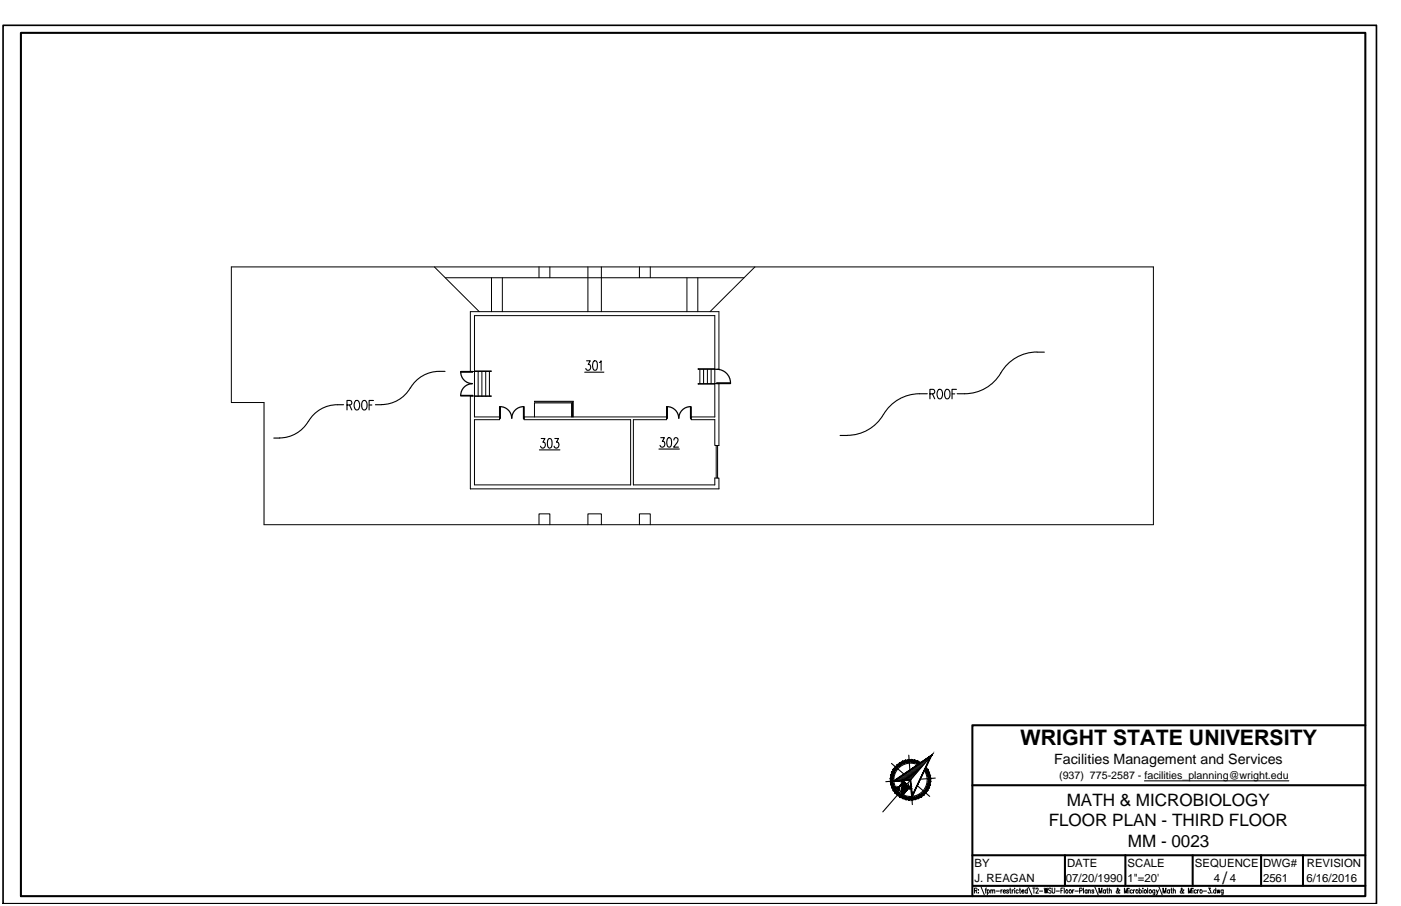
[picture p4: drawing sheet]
<svg xmlns="http://www.w3.org/2000/svg" width="432mm" height="279mm" viewBox="0 0 432 279" stroke-linecap="round" stroke-linejoin="round" font-family="sans-serif">
<!-- layer: A-DOOR -->
<path d="M142 114.6h3.6v.1h-3.6zM142 114.7a3.6 3.6 0 0 0 3.6 3.6M145.6 118.3a3.6 3.6 0 0 0-3.6 3.6M220.9 113.9a4.2 4.2 0 0 1 4.2 4.2M221 118.1h4.1v.2h-4.1zM142 121.9h3.6v.2h-3.6zM154 125.4h.1v3.6h-.1zM161.3 125.4a3.7 3.7 0 0 0-3.6 3.6 3.6 3.6 0 0 0-3.6-3.6M161.3 125.4h.2v3.6h-.2zM205.5 125.4h.1v3.6h-.1zM212.8 125.4a3.7 3.7 0 0 0-3.6 3.6 3.6 3.6 0 0 0-3.6-3.6M212.8 125.4h.2v3.6h-.2z" fill="none" stroke="#000" stroke-width=".38"/>
<!-- layer: A-EXISTING -->
<g fill="none" stroke="#000" stroke-width=".31">
<path d="M71.3 82.3h284.2v79.5h-274.1v-37.7h-10.1zM133.9 82.3l13.8 13.8M137.2 85.7h92.1M151.5 85.7v10.4M154.8 85.7v10.4M166.1 82.3v3.4M169.5 82.3v3.4M181.2 82.3v13.8M185.3 82.3v13.8M197.1 82.3v3.4M200.4 82.3v3.4M211.7 85.7v10.4"/>
<path d="M215.1 85.7v10.4M232.7 82.3l-13.9 13.8M147.4 114.6v7.5M148.5 114.6v7.5M149.7 114.6v7.5M150.8 114.6v7.5M215.7 113.9v4.4M216.8 113.9v4.4M218 113.9v4.4M219.2 113.9v4.4M220.3 118.5h-5.1v-.2h6.4v19.1h-1.3v-8h-7.3v-.8h7.3v-31.3h-74.1v24.8h5.2l-5.2 .1M220.3 113.7h-5.1v.2h6.4v-17.8h-76.6v18.5h6.4v-.2h-5.2"/>
<path d="M145 122.1h1.2v6.5h7.8v.8h-7.8v20.1h48.2v-20.1h-32.9v-.8h44v.8h-10.3v20.1h25.1v-2.1h1.3v3.4h-76.6zM164.7 128.6v-4.3h11.5v4.3M176.5 128.6v-4.6h-11.8v-.2h12v4.8M220.7 137.4v10M221.2 137.4v10M166.1 161.8v-3.3h3.4v3.3M181.2 161.8v-3.3h4.1v3.3M197.1 161.8v-3.3h3.3v3.3"/>
</g>
<!-- layer: A-NOTE -->
<g fill="none" stroke="#000" stroke-width=".34">
<path d="M126.4 119.6a10.3 10.3 0 0 1-8.8 5.2M137.2 114.5a10.7 10.7 0 0 0-10.7 5.2M308.5 115a13.4 13.4 0 0 1-13.5 6.4M321.9 108.6a13.3 13.3 0 0 0-13.4 6.4M95 129.9a10.8 10.8 0 0 1-10.6 5.2M104 124.8a10.3 10.3 0 0 0-8.9 5.1M104 124.8h1.9M106.9 124.9l1.3-.1 .2-.5-.2-.7-1.3-.1v2.9M107.7 124.9l.7 1.5M109.6 123.6l.2-.1a1.39 1.39 0 0 1 .9 2.2 .72 .72 0 0 1-1.1 .6l-.5-1v-.7zM111.9 123.6l.2-.1a1.59 1.59 0 0 1 1.2 1.2 1.59 1.59 0 0 1-.6 1.6l-.2 .1a.89 .89 0 0 1-1-1.1l.1-1.1zM113.8 124.9h.8"/>
<path d="M115.1 123.5h-1.3v2.9M115.7 124.8h1.9M258.9 134.3h2.3M285.8 121.4a13.7 13.7 0 0 0-14.1 7.4 12.8 12.8 0 0 1-10.6 5.5M286.6 121.5l1.3-.2 .2-.4-.2-.7-1.3-.1v2.9M287.4 121.5l.7 1.5M289.2 120.2l.2-.1a1.39 1.39 0 0 1 1 2.2 .72 .72 0 0 1-1.2 .6l-.4-1v-.7zM291.5 120.2l.2-.1a1.59 1.59 0 0 1 1.2 1.2 1.59 1.59 0 0 1-.5 1.6l-.2 .1a1.43 1.43 0 0 1-1-2.3zM293.4 121.5h.9M294.8 120.1h-1.4v2.9"/>
</g>
<!-- layer: ROOM-NUMBER -->
<path d="M180.2 114.8h5.9M180.8 111.3h1.1l-.6 1.1a.84 .84 0 0 1 .7 1.3 .84 .84 0 0 1-1.4-.1M183 111.4l.5-.1a1.38 1.38 0 0 1 .6 1.7l-.3 1.1-.5 .1a2.21 2.21 0 0 1-.3-2.8zM184.8 111.8l.5-.5v2.9M166.3 138.7h6.3M166.8 135.2h1.2l-.7 1.2a.85 .85 0 0 1 .7 1.1 .85 .85 0 0 1-1.3 .4l-.1-.3M169 135.4l.5-.2a2.02 2.02 0 0 1 0 3h-.2a2.39 2.39 0 0 1-.3-2.8zM171 135.2h1.1l-.6 1.2a.86 .86 0 0 1 .7 1.2 .86 .86 0 0 1-1.3 .3l-.1-.3M203.1 138.5h6.3M203.6 135h1.2l-.7 1.1a.84 .84 0 0 1 .8 1.3 .84 .84 0 0 1-1.5-.1M205.8 135.1l.5-.1a2.31 2.31 0 0 1 .4 2.8l-.6 .1a2.16 2.16 0 0 1-.3-2.8zM207.7 135.7l.1-.4a.68 .68 0 0 1 1-.1 .68 .68 0 0 1 .1 .9l-1.3 1.8h1.5" fill="none" stroke="#000" stroke-width=".34"/>
<!-- layer: NORTH -->
<g fill="#000" stroke="#000" stroke-width=".31">
<path d="M276.2 243l.6 .3zM276.5 243.1l.3 .2zM276.5 243.3l.5 .3zM276.6 243.1l.2 .1zM276.7 243l.2 .1zM276.8 243h.2zM278.1 243.2l1.2 .7-.8 .9zM278.1 240.8l.5 .3zM280 242.6l.6 .4zM280 242.8l.2 .1zM280 242.9l.1 .1zM280.4 242.9l.2 .1z"/>
<path d="M275.9 236.4l.6 .5-1.1 .3zM275.4 237.2l.6 .4 .5-.7zM275.4 237.2l.6 .4-1.1 .5zM274.9 238.1l.7 .3 .4-.8zM274.9 238.1l.7 .3-1 .6zM274.6 239l.7 .2 .3-.8zM274.6 239l.7 .2-.9 .8zM274.4 240h.8l.1-.8zM274.4 240h.8l-.8 1zM275.2 240l-.8 1 .7-.1zM274.4 241l.7-.1-.5 1zM275.1 240.9l-.5 1 .7-.1zM274.6 241.9l.7-.1-.4 1zM275.3 241.8l-.4 1 .7-.2zM274.9 242.8l.7-.2-.3 1.1zM275.6 242.6l-.3 1.1 .6-.4zM275.3 243.7l.6-.4v1.2zM275.9 243.3v1.2l.6-.4zM275.9 244.5l.6-.4 .1 1.1zM276.5 244.1l.1 1.1 .4-.5zM277 244.7l.3 1.1-.7-.6zM277 244.7l.3 1.1 .4-.6zM277.7 245.2l.5 1-.9-.4zM277.7 245.2l.5 1 .3-.6zM278.5 245.6l.7 1-1-.4zM278.5 245.6l.7 1 .1-.8zM279.3 245.8l.8 .9-.9-.1zM279.3 245.8l.8 .9 .1-.7zM280.2 246l.9 .7h-1zM280.2 246l.9 .7-.1-.7zM281 246l1 .6-.9 .1zM281 246l1 .6-.1-.8zM281.9 245.8l1.1 .5-1 .3zM281.9 245.8l1.1 .5-.3-.7zM282.7 245.6l1.2 .2-.9 .5zM282.7 245.6l1.2 .2-.4-.6zM283.5 245.2l1.2 .1-.8 .5zM283.5 245.2l1.2 .1-.5-.6zM284.2 244.7l1.1-.1-.6 .7zM284.2 244.7l1.1-.1-.5-.5zM284.8 244.1l1.1-.3-.6 .8zM285.3 243.4l-.5 .7 1.1-.3zM285.3 243.4l1.1-.4-.5 .8zM285.7 242.7l-.4 .7 1.1-.4zM285.7 242.7l1-.6-.3 .9zM285.9 241.9l-.2 .8 1-.6zM285.9 241.9l.9-.8-.1 1zM286.1 241.1l-.2 .8 .9-.8zM286.9 240.2l-.1 .9h-.7zM286.1 240.2v.9l.8-.9zM286.7 239.2l.2 1h-.8zM286 239.4l.1 .8 .6-1zM286.4 238.3l.3 .9-.7 .2zM285.8 238.6l.2 .8 .4-1.1zM286.1 237.5l.3 .8-.6 .3zM285.4 237.8l.4 .8 .3-1.1zM285.5 236.7l.6 .8-.7 .3zM285 237.1l.4 .7 .1-1.1z"/>
<path d="M282.9 234.7l.8 .4-.3 .6zM282.9 234.7l-.3 .7 .8 .3zM282 234.4l.9 .3-.3 .7zM282 234.4l-.2 .7 .8 .3zM281 234.3l1 .1-.2 .7zM281 234.3v.7l.8 .1zM280 234.3h1v.7zM280 234.3l.1 .7h.9zM279.1 234.5l.9-.2 .1 .7zM279.1 234.5l.2 .7 .8-.2zM278.2 234.8l.9-.3 .2 .7zM278.2 234.8l.3 .6 .8-.2zM277.4 235.2l.8-.4 .3 .6zM277.4 235.2l.4 .6 .7-.4zM276.6 235.8l.8-.6 .4 .6zM276.6 235.8l.5 .5 .7-.5zM276.6 235.8l.5 .5-1.2 .1zM275.9 236.4l.6 .5 .6-.6z"/>
<path d="M275.4 240.8l.2 .1 11.7-8.1zM275.6 240.9l11.7-8.1-.5 .6zM287.3 232.8l-.5 .6-5.8 12.6zM286.8 233.4l-5.8 12.6 .1-.8zM280.5 240.6l.5 5.4 .1-.8zM280.7 240.4l.4 4.8-.6-4.6zM275.5 241l5-.4 .2-.2zM275.5 240.8l5.2-.4-5.2 .6z"/>
<path d="M276.3 243l.5 .3zM276.3 243l.5 .3z"/>
<path d="M276.3 242.9l.1 .1zM276.3 242.9l.1 .1z"/>
<path d="M276.3 243h.2zM276.3 243h.2z"/>
<path d="M276.5 243.3l.5 .3zM276.5 243.3l.5 .3z"/>
<path d="M276.6 243.1l.2 .1zM276.6 243.1l.2 .1z"/>
<path d="M276.6 243.1l.2 .1zM276.6 243.1l.2 .1z"/>
<path d="M278.3 241.1l-1.5 1.9zM278.3 241.1l-1.5 1.9zM278 240.8l.4 .3zM278 240.8l.4 .3zM278 240.8l.1-.1zM278.1 240.7l1.3 1.1zM278.1 240.8l1.3 1zM279.3 241.8l-.1 1.9zM279.3 241.8l-.2 2.1zM279.9 242.9l-.8 1zM279.9 242.9l-.8 1z"/>
<path d="M276.7 243.1l.1 .1zM276.7 243.1l.1 .1z"/>
<path d="M276.7 243.1l.1 .1zM276.6 243.1l.2 .1zM276.6 243.1l.2 .1z"/>
<path d="M276.6 243.1l.2 .2zM276.5 243.1l.3 .2zM276.5 243.1l.3 .2zM276.5 243.1l.3 .2z"/>
<path d="M276.5 243.1l.3 .2zM276.5 243.1l.3 .2zM276.5 243l.3 .3z"/>
<path d="M276.3 243l.5 .3zM276.2 243l.6 .3zM276.2 243l.6 .3zM276.2 243l.6 .3z"/>
<path d="M276.2 243l.6 .3zM276.2 243l.6 .3zM276.2 243l.6 .3z"/>
<path d="M276.2 243l.6 .4zM276.2 243l.6 .4z"/>
<path d="M276.2 243l.6 .4zM276.2 243l.6 .4z"/>
<path d="M276.2 243l.7 .4zM276.2 243l.7 .4z"/>
<path d="M276.7 243l.2 .1zM276.7 243l.2 .1zM276.7 243l.2 .1zM276.7 243l.2 .1z"/>
<path d="M276.7 243l.2 .1zM276.7 243l.1 .2zM276.7 243.1l.1 .1zM276.7 243.1l.1 .1zM276.7 243.1l.1 .1zM276.7 243.1l.1 .1z"/>
<path d="M276.3 243.1l.6 .3zM276.3 243.1l.6 .3z"/>
<path d="M276.8 243l.1 .1zM276.8 243l.1 .1zM276.7 243l.2 .1z"/>
<path d="M276.4 243.1l.5 .4zM276.4 243.1l.5 .4z"/>
<path d="M276.4 243.2l.6 .3zM276.4 243.2l.6 .3z"/>
<path d="M276.2 243l.8 .7zM276.2 243l.8 .6zM276.2 243l.1-.1z"/>
<path d="M278.1 243.2l-.2 1.3 .6 .3zM277.9 244.5l.6 .3z"/>
<path d="M278.1 241.5l-1.1 1.5zM278.1 241.5l-1.1 1.5h-.2z"/>
<path d="M278.1 240.8l.8 .6zM278.1 240.8l.8 .6z"/>
<path d="M278.4 241.1l.9 .7zM278.4 241.1l.9 .7z"/>
<path d="M278.1 242l1.1 1.8 .1-1.2zM278.1 242l1.1 1.8-1.1-.6z"/>
<path d="M278.3 241.2l1 1v-.4zM278.3 241.2l1 1-1.2-.7z"/>
<path d="M278.2 241.6l1.1 1v-.4zM278.2 241.6l1.1 1-1.2-.6z"/>
<path d="M279.9 242.2l-.1 .2zM279.9 242.2v.2zM279.9 242.2l.8 .8zM279.9 242.4l.8 .6z"/>
<path d="M279.8 242.4l.5 .3zM279.8 242.4l.5 .3zM279.8 242.4l.5 .3z"/>
<path d="M280 242.7l.3 .2zM280 242.7l.3 .2z"/>
<path d="M280 242.8l.3 .1zM280 242.8l.3 .1zM280 242.8l.3 .1zM280 242.8l.3 .1zM280 242.8l.3 .1zM280 242.8l.3 .1z"/>
<path d="M279.9 243l-.6 .9zM279.9 243l-.6 .9-.1-.1z"/>
<path d="M280 242.9l.1 .1zM280 242.9l.1 .1zM279.9 242.9l.2 .1zM279.9 242.9l.2 .1z"/>
<path d="M279.9 242.9l.2 .1zM279.9 242.9l.1 .1z"/>
<path d="M280 242.8l.1 .2zM280 242.8l.1 .2z"/>
<path d="M280 242.8l.2 .1zM280 242.8l.2 .1z"/>
<path d="M280 242.8l.2 .1zM280 242.8l.2 .1z"/>
<path d="M280 243l-1.6 2zM280 243l-1.6 2zM277.9 244.5l.5 .5zM277.9 244.5l.5 .4zM278.1 241.7l-.2 2.8zM278.2 241.5l-.2 3zM278.2 241.5l-1.2 1.6zM278.2 241.5l-1.2 1.6z"/>
<path d="M280 242.8l.3 .1zM280 242.8l.2 .1zM280 242.8l.2 .1z"/>
<path d="M280 242.7l.3 .2zM280 242.7l.3 .2z"/>
<path d="M280 242.7l.3 .2zM280 242.7l.3 .2z"/>
<path d="M279.8 242.4l.6 .3zM279.8 242.4l.6 .3z"/>
<path d="M280 242.7l.3 .2zM280 242.7l.4 .2z"/>
<path d="M279.9 242.5l.5 .3zM279.9 242.5l.5 .3z"/>
<path d="M280 242.7l.4 .2zM280 242.7l.4 .2z"/>
<path d="M279.9 242.5l.6 .3zM279.9 242.5l.6 .3z"/>
<path d="M280 242.5l.6 .4zM280 242.5l.6 .4z"/>
<path d="M280 242.5l.6 .5zM280 242.5l.6 .5zM280 242.6l.6 .4zM280 242.6l.6 .4z"/>
<path d="M280.4 242.9l.2 .1zM280.4 242.9l.2 .1zM280.4 242.9l.2 .1z"/>
<path d="M280 242.6l.6 .4zM280 242.6l.6 .4zM280 242.6l.6 .4z"/>
<path d="M280 242.7l.6 .3zM280 242.7l.6 .3z"/>
<path d="M280 242.7l.6 .3zM280 242.7l.6 .3zM280 242.7l.6 .3zM280 242.7l.6 .3z"/>
</g>
<path d="M276.5 243l.1 .1M276.7 243l-.1 .1M276.8 243.2v.1M276.8 243.3v.1M279.9 242.4h-.1M280 242.6h.1M280.1 242.7l-.1 .1M280.1 242.6l-.1 .1M280.2 242.9h.1M280.2 242.8l.2 .1M280.3 242.8h.1" fill="none" stroke="#000" stroke-width=".31"/>
<circle cx="276.9" cy="243" r=".17" fill="#000"/>
<g fill="none" stroke="#000" stroke-width=".34">
<path d="M274.8 235.4l3.8 3.3M280.1 232.9l.3 4.6M281.1 240l-4.8 .3M281.4 239.7l-4.7 .3M281.6 239.4l-4.4 .3M281.9 239.1l-4.2 .3M282.1 238.8l-4 .3M282.4 238.5l-3.8 .3M282.6 238.2l-3.5 .2M282.9 235.9a5.1 5.1 0 0 0-7.4 4.1 5.1 5.1 0 0 0 6.4 5.5 5.1 5.1 0 0 0 3-7.9M282.9 237.9l-3.4 .2M283.1 237.6l-3.1 .2"/>
<path d="M283.4 237.3l-3 .2M283.6 237l-2.7 .2M283.9 236.7l-2.5 .2M284.2 236.4l-2.4 .2M284.4 236.1l-2.1 .2M284.7 235.9l-1.9 .1M284.9 235.6l-1.7 .1M285.2 235.3h-1.6M285.4 235h-1.3M285.7 234.7l-1.1 .1M285.9 234.4h-.9M286.2 234.1h-.7"/>
<path d="M286.4 233.8h-.4M286.7 233.5h-.3M286.9 233.2h.1M287 233.1l-7.7 8.9M288.3 240l-4.7 .3M277.7 240.7l-4.7 .4M278 243.6l-5.9 6.8M280.9 243.5l.3 4.6M280.9 240.3l-5.1 .3M282.7 242.2l3.8 3.4"/>
</g>
<!-- layer: BORDER -->
<path d="M6.4 10.1h414.4v266.3h-414.4zM420.8 223.7h-121.1v52.7M299.7 242.2h121.1M299.7 263.8h121.1M299.9 273.2h120.9M328.2 263.8v9.4M346.9 263.8v9.4M367.6 263.8v9.4M388.7 263.8v9.4M401.6 263.8v9.4" fill="none" stroke="#000" stroke-width=".63"/>
<!-- layer: BORDER-NOTE -->
<path d="M352.7 240.8h44.5" fill="none" stroke="#000" stroke-width=".34"/>
<g fill="none" stroke="#000" stroke-width=".31">
<path d="M300.4 274.6l.6-.1v-.5l-.6-.1v1.5M300.8 274.6l.3 .8M301.6 274.4h.1M301.6 275.3h.1M302.4 273.6l1 2.4M303.6 274.4h.4M304.1 273.9l-.3 .3v1.2M304.3 274.6l.1-.1a.47 .47 0 0 1 .5 .4 .47 .47 0 0 1-.5 .5l-.1-.2M304.3 274.4v1.6M305.4 274.7l.2-.3 .3 .1 .1 .9M305.4 274.4v1M306 274.7l.1-.2h.4l.1 .9"/>
<path d="M307 274.8h1M308.5 274.4v1M308.9 274.4l-.4 .4M309.2 274.8h.7v-.3a.42 .42 0 0 0-.7 .4 .42 .42 0 0 0 .7 .3M310.8 274.6l-.2-.2-.4 .2 .6 .4v.4l-.6-.2M311.2 274.4h.4M311.3 273.9v1.2l.3 .3M312 274.4v1M312.4 274.4l-.3 .1-.1 .3M312.7 273.9v.1zM312.7 274.4v1M313.8 274.6l-.1-.1a.44 .44 0 0 0-.6 .4 .44 .44 0 0 0 .7 .3"/>
<path d="M314.2 274.4h.4M314.3 273.9v1.2l.3 .3M314.9 274.8h.7v-.3a.42 .42 0 0 0-.7 .4 .42 .42 0 0 0 .7 .3M316.6 274.6l-.1-.1a.44 .44 0 0 0-.6 .4 .44 .44 0 0 0 .7 .3M316.6 273.9v1.5M317 273.6l1 2.4M318.2 273.9h.8M318.7 273.9v1.5M319.3 274.2l.1-.2a.35 .35 0 0 1 .5 0 .35 .35 0 0 1 0 .5l-.7 .9h.9M320.4 274.8h1M321.8 273.9l.3 1.5 .3-1.5 .3 1.5 .2-1.5M323.9 274.1l-.2-.2-.4 .1-.1 .4 .7 .4v.4l-.2 .2-.5-.2"/>
<path d="M324.3 273.9v1.1l.3 .4h.3l.2-.4v-1.1M325.5 274.8h1M327 274.6h.4M327.7 273.9h-.7v1.5M328 273.9v1.5M330.6 274.4v1M331 274.4l-.4 .4M331.3 274.8h1M332.8 274.7l.6-.1v-.6l-.6-.1v1.5M333.9 273.9v1.5M335 274.6v-.1a.47 .47 0 0 0-.6 .4 .47 .47 0 0 0 .6 .5v-.2M335 274.4v1"/>
<path d="M335.5 274.7l.2-.3 .3 .1 .1 .9M335.5 274.4v1M337.1 274.6l-.2-.2-.4 .2 .6 .4v.4l-.6-.2M337.5 273.6l1 2.4M338.7 275.4v-1.5l.4 1.5 .5-1.5v1.5M340.7 274.6l-.1-.1a.44 .44 0 0 0-.6 .4 .44 .44 0 0 0 .7 .3M340.7 274.4v1M341.1 274.4h.4M341.3 273.9v1.2l.3 .3M341.9 274.7l.2-.2h.3l.1 .9M341.9 273.9v1.5M345.2 274.5l-.2-.1a.86 .86 0 0 1-.9 1l-.1-.4 .6-.8-.1-.3-.1 .6 .5 .9 .3-.1"/>
<path d="M346.6 275.4v-1.5l.4 1.5 .4-1.5v1.5M348 273.9v.1zM348 274.4v1M349 274.6l-.1-.1a.44 .44 0 0 0-.6 .4 .44 .44 0 0 0 .7 .3M349.3 274.4v1M349.8 274.4l-.3 .1-.2 .3M351.1 274.6l.2-.1a.44 .44 0 0 1 .5 .4 .44 .44 0 0 1-.7 .3M351.1 273.9v1.5M352.3 273.9v.1zM352.3 274.4v1M353.7 273.9v1.5M355.9 274.4v1.4l-.5 .1"/>
<path d="M355.9 274.6l-.1-.1a.44 .44 0 0 0-.6 .4 .44 .44 0 0 0 .7 .3M356.4 274.4l.3 1 .4-1M356.7 275.4l-.4 .6M357.2 273.6l1 2.4M358.5 275.4v-1.5l.4 1.5 .4-1.5v1.5M360.4 274.6v-.1a.44 .44 0 0 0-.7 .4 .44 .44 0 0 0 .7 .3M360.4 274.4v1M360.9 274.4h.3M361 273.9v1.2l.3 .3M361.6 274.7l.2-.2h.4l.1 .9M361.6 273.9v1.5M364.9 274.5l-.1-.1a.86 .86 0 0 1-.9 1l-.2-.4 .7-.8-.2-.3-.1 .6 .5 .9 .3-.1"/>
<path d="M366.3 275.4v-1.5l.4 1.5 .5-1.5v1.5M367.7 273.9v.1zM367.7 274.4v1M368.7 274.6v-.1a.44 .44 0 0 0-.7 .4 .44 .44 0 0 0 .7 .3M369.1 274.4v1M369.5 274.4l-.3 .1-.1 .3M370.9 274.8h1M372.5 273.9h.6l-.4 .6a.45 .45 0 0 1 .4 .6 .45 .45 0 0 1-.8 0M373.5 275.3l.1 .1M374.7 274.6l-.1-.1a.44 .44 0 0 0-.6 .4 .44 .44 0 0 0 .7 .3M374.7 273.9v1.5M375.1 274.4l.2 1 .2-1 .3 1 .2-1"/>
<path d="M377 274.4v1.4l-.5 .1M377 274.6l-.1-.1a.44 .44 0 0 0-.6 .4 .44 .44 0 0 0 .7 .3"/>
<circle cx="328.8" cy="274.9" r=".46"/>
<circle cx="329.9" cy="274.9" r=".46"/>
<circle cx="350.4" cy="274.9" r=".46"/>
<circle cx="353" cy="274.9" r=".46"/>
<circle cx="354.5" cy="274.9" r=".47"/>
<circle cx="370.2" cy="274.9" r=".46"/>
</g>
<!-- layer: VIEWPORT -->
<path d="M.9 7.8h423.3v270.9h-423.3z" fill="none" stroke="#000" stroke-width=".51"/>
<text font-size="6.6" x="314.6" y="229.8">WRIGHT STATE UNIVERSITY</text>
<g font-size="5.3">
<text x="328.8" y="248.5">MATH &amp; MICROBIOLOGY</text>
<text x="323.2" y="254.9">FLOOR PLAN - THIRD FLOOR</text>
<text x="347.6" y="261.2">MM - 0023</text>
<text x="376.8" y="272.6">/</text>
</g>
<text font-size="4.4" x="324.9" y="235.6">Facilities Management and Services</text>
<g font-size="3.5">
<text x="300.4" y="267.2">BY</text>
<text x="328.9" y="267.2">DATE</text>
<text x="347.5" y="267.2">SCALE</text>
<text x="368.3" y="267.2">SEQUENCE</text>
<text x="389.3" y="267.2">DWG#</text>
<text x="402.8" y="267.2">REVISION</text>
<text x="300.4" y="271.9">J. REAGAN</text>
<text x="328.5" y="271.9">07/20/1990</text>
<text x="347.5" y="271.9">1&quot;=20'</text>
<text x="374.1" y="271.9">4</text>
<text x="379.1" y="271.9">4</text>
<text x="389.3" y="271.9">2561</text>
<text x="402.6" y="271.9">6/16/2016</text>
</g>
<text font-size="3.3" x="326.4" y="240.1">(937) 775-2587 - facilities_planning@wright.edu</text>
</svg>
